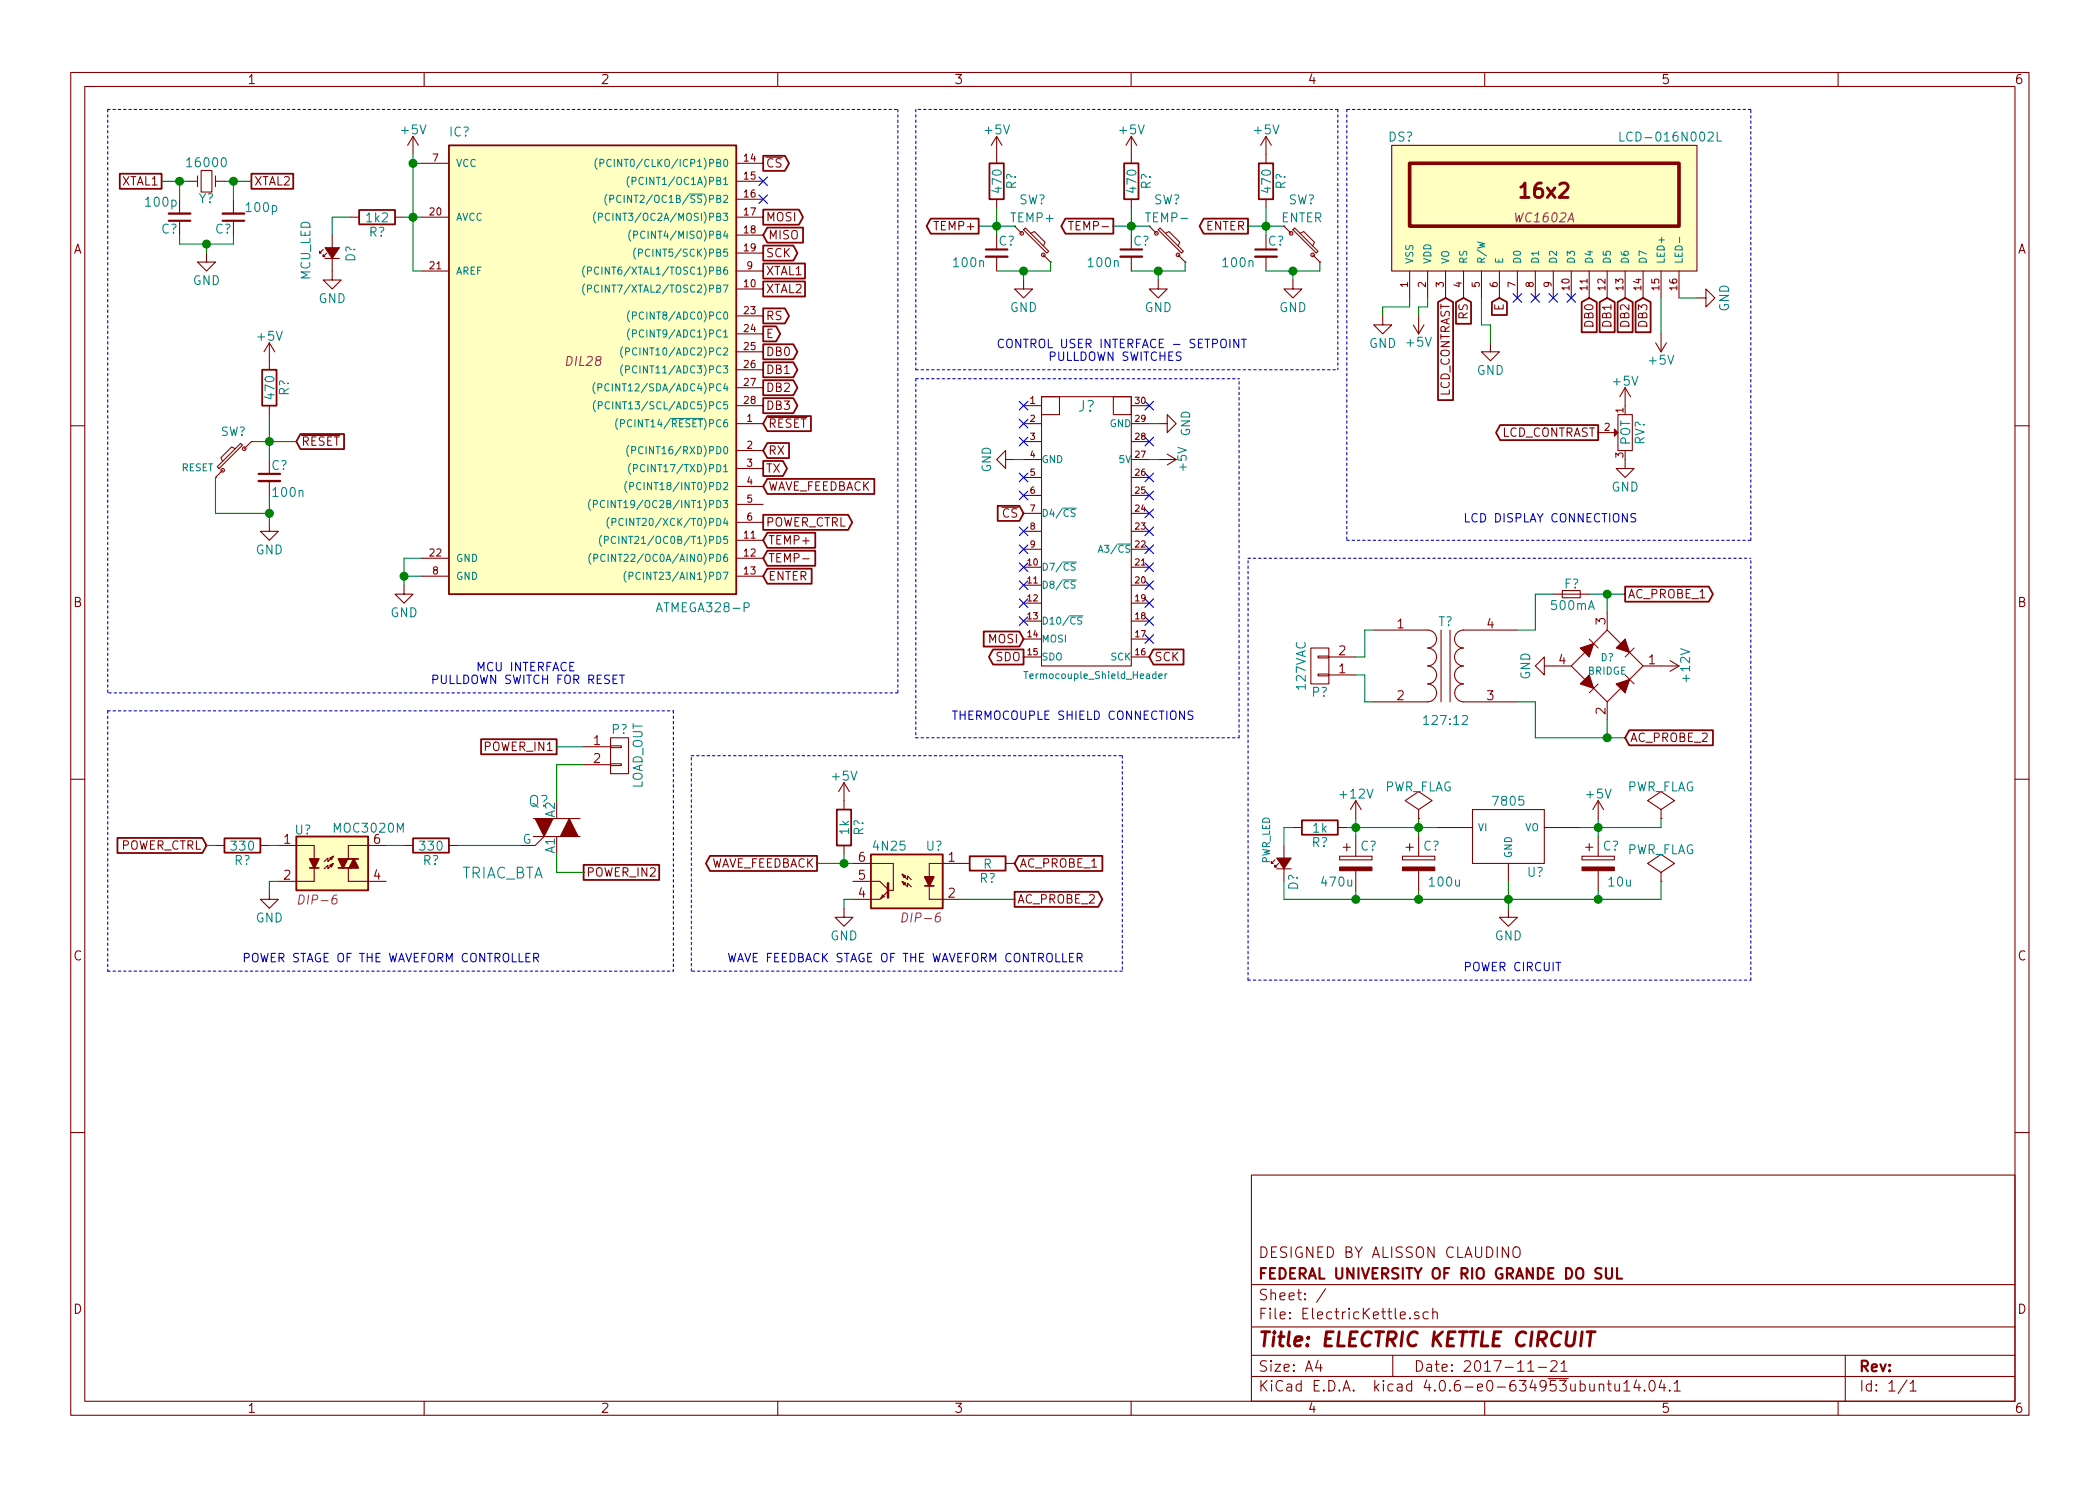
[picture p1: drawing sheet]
<svg xmlns="http://www.w3.org/2000/svg" width="297mm" height="210mm" viewBox="0 0 297 210" stroke-linecap="round" stroke-linejoin="round" font-family="sans-serif">
<g fill="none" stroke="#840000" stroke-width=".15">
<path d="M10 10.3h277v189.9h-277zM12 12.2h273v186.1h-273zM58.4 19.3l-.7 1.3M58.4 19.3v2.5M58.4 19.3l.8 1.3M60 10.3v1.9M110 10.3v1.9M141 19.3v3.8M141 19.3l-.8 1.3M141 19.3l.7 1.3M160 10.3v1.9M160 19.3v3.8"/>
<path d="M160 19.3l-.7 1.3M160 19.3l.8 1.3M179.1 19.3v3.8M179.1 19.3l-.8 1.3M179.1 19.3l.7 1.3M210 10.3v1.9M260 10.3v1.9M25.4 28.2v2M26.7 25.6h1.2M27.9 24.9v1.5M28.4 24.1h1.6v3.1h-1.6zM29.2 35.8v1.3h1.3l-1.3 1.2-1.3-1.2h1.3"/>
<path d="M30.5 24.9v1.5M30.5 25.6h1.2M33 28.2v2M45.7 35.3l-.5 .5v-.2v.2h.3M46 36.6h2M46.2 35.8l-.5 .5v-.2v.2h.3M47 36.6v3h1.3l-1.3 1.3-1.3-1.3h1.3M47 33.3v1.7M49.5 30.7h1.3M55.9 30.7h1.2M59.7 30.7h3.8M59.7 23.1h3.8"/>
<path d="M59.7 38.3h3.8M104.1 25.6h3.8M104.1 30.7h3.8M104.1 23.1h3.8M104.1 38.3h3.8M104.1 28.2h3.8M104.1 33.3h3.8M104.1 35.8h3.8M141 28.2v1.3M141 36.3v2M143.5 32l1 1M144.8 32.5l.2-.2 3.3 3.3-.2 .2z"/>
<path d="M144.8 39.6v1.3h1.2l-1.2 1.3-1.3-1.3h1.3M145.8 33l.5-.2 1.5 1.5-.2 .5M147.6 36.1l1 1M148.6 37.1h.1M151.1 31.3h.7M160 28.2v1.3M160 36.3v2M162.6 32l1 1M163.8 39.6v1.3h1.3l-1.3 1.3-1.2-1.3h1.2M164.1 32.3l3.3 3.3-.3 .2-3.3-3.3zM164.8 33l.6-.2 1.5 1.5-.3 .5M166.6 36.1l1 1"/>
<path d="M167.6 37.1h.1M179.1 28.2v1.3M179.1 36.3v2M181.6 32l1 1M182.9 32.5l.2-.2 3.3 3.3-.2 .2zM182.9 39.6v1.3h1.2l-1.2 1.3-1.3-1.3h1.3M183.9 33l.5-.2 1.5 1.5-.2 .5M185.7 36.1l1 1M186.7 37.1h.1M196.8 20.6h43.2v17.7h-43.2zM199.4 38.3v3.9M201.9 38.3v3.9"/>
<path d="M204.5 38.3v3.9M207 38.3v3.9M209.5 38.3v3.9M212.1 38.3v3.9M214.6 38.3v3.9M217.2 38.3v3.9M219.7 38.3v3.9M222.2 38.3v3.9M224.8 38.3v3.9M227.3 38.3v3.9M229.9 38.3v3.9M232.4 38.3v3.9"/>
<path d="M234.9 38.3v3.9M237.5 38.3v3.9M38.1 48.5v3.8M38.1 57.4v1.3M38.1 48.5l-.8 1.3M38.1 48.5l.8 1.3M104.1 57.4h3.8M104.1 59.9h3.8M104.1 40.9h3.8M104.1 44.7h3.8M104.1 47.2h3.8M104.1 49.8h3.8"/>
<path d="M104.1 52.3h3.8M104.1 54.9h3.8M108.7 59.1h5.4M144.8 57.4h2.5M144.8 59.9h2.5M147.3 56.1h12.7v38.1h-12.7zM147.3 56.1h2.6v2.6h-2.6zM157.5 56.1h2.5v2.6h-2.5zM160 57.4h2.6M160 59.9h2.6M163.8 59.9h1.3v-1.2l1.3 1.2-1.3 1.3v-1.3M195.6 44.7v1.3h1.2l-1.2 1.2-1.3-1.2h1.3"/>
<path d="M199.9 46l.8 1.2M200.7 44.7v2.5M201.4 46l-.7 1.2M210.8 48.5v1.3h1.3l-1.3 1.2-1.3-1.2h1.3M228.9 58.7h2v5h-2zM229.9 54.9v3.8M229.9 54.9l.7 1.2M229.9 54.9l-.8 1.2M234.2 48.5l.7 1.3M234.9 47.2v2.6M235.7 48.5l-.8 1.3M240 42.2h1.3v-1.3l1.3 1.3-1.3 1.2v-1.2"/>
<path d="M10 60.2h2M30.5 67.6h.1M31.5 66.5l-1 1.1M33.3 63.5l-.5-.3-1.6 1.6 .3 .5M34 62.7l.3 .3-3.3 3.3-.3-.3zM35.6 62.5l-1.1 1M35.6 62.5h.1M38.1 73.9v1.3h1.3l-1.3 1.2-1.3-1.2h1.3M38.1 68.1v2M42.6 61.6h5.5M59.7 79h3.8M104.1 63.7h3.8"/>
<path d="M104.1 66.3h3.8M104.1 68.8h3.8M104.1 71.4h3.8M104.1 73.9h3.8M104.1 76.4h3.8M104.1 79h3.8M113.5 79.1h1M142.2 65v-1.3l-1.2 1.3 1.2 1.3v-1.3h1.3M144.8 62.5h2.5M144.8 65h2.5M144.8 67.6h2.5M144.8 70.1h2.5"/>
<path d="M144.8 72.6h2.5M144.8 75.2h2.5M144.8 77.7h2.5M160 62.5h2.6M160 65h2.6M160 67.6h2.6M160 70.1h2.6M160 72.6h2.6M160 75.2h2.6M160 77.7h2.6M163.8 65h2.6M165.1 64.3l1.3 .7"/>
<path d="M166.4 65l-1.3 .8M226.1 61.2h2.5M229.9 65v1.3h-1.3l1.3 1.3 1.2-1.3h-1.2M285 60.2h2M57.1 82.8v1.3h1.3l-1.3 1.2-1.2-1.2h1.2M59.7 81.5h3.8M104.1 81.5h3.8M144.8 93h2.5M144.8 80.3h2.5M144.8 82.8h2.5M144.8 85.3h2.5M144.8 87.9h2.5"/>
<path d="M144.8 90.4h2.5M160 93h2.6M160 80.3h2.6M160 82.8h2.6M160 85.3h2.6M160 87.9h2.6M160 90.4h2.6M185.4 91.7h2.6v5.1h-2.6zM186.4 92.8h1.6v.3h-1.6zM186.4 95.4h1.6v.2h-1.6zM188 95.5h3.8M188 93h3.8"/>
<path d="M194.3 89.1h7.6a1.27 1.27 0 0 1 1.3 1.3 1.27 1.27 0 0 1-1.3 1.3 1.27 1.27 0 0 1 1.3 1.3 1.27 1.27 0 0 1-1.3 1.2 1.27 1.27 0 0 1 1.3 1.3 1.27 1.27 0 0 1-1.3 1.3 1.27 1.27 0 0 1 1.3 1.2 1.27 1.27 0 0 1-1.3 1.3h-7.6M203.8 89.1v10.2M205.1 89.1v10.2M214.6 89.1h-7.6a1.27 1.27 0 0 0-1.3 1.3 1.27 1.27 0 0 0 1.3 1.3 1.27 1.27 0 0 0-1.3 1.3 1.27 1.27 0 0 0 1.3 1.2 1.27 1.27 0 0 0-1.3 1.3 1.27 1.27 0 0 0 1.3 1.3 1.27 1.27 0 0 0-1.2 1.2 1.27 1.27 0 0 0 1.2 1.3h7.6M218.4 94.2v-1.2l-1.2 1.2 1.2 1.3v-1.3h3.8M219.7 84.1h5.1M221 83.6h2.5v1h-2.5zM227.3 89.1l5.1 5.1-5.1 5.1-5.1-5.1zM227.3 86.6v2.5M227.3 99.3v2.5M232.4 94.2h5.1M236.2 93.5l1.3 .7"/>
<path d="M237.5 94.2l-1.3 .8M10 110.3h2M30.5 119.6h1.2M36.8 119.6h1.3M39.4 119.6h5v1.9M54.6 119.6h-5.3v1.9M57.1 119.6h1.3M63.5 119.6h1.3M75.4 115.8h6.6M75.4 118.4h6.6M77 118.4l-1.3 1.2h-.3M82.5 105.7h3.9"/>
<path d="M82.5 108.2h3.9M86.4 108.1h1.5v.2h-1.5zM86.4 105.5h1.5v.3h-1.5zM86.4 104.4h2.5v5.1h-2.5zM119.4 110.7v3.8M119.4 119.6v1.3M119.4 110.7l-.8 1.3M119.4 110.7l.7 1.3M181.6 119.6v1.8M182.9 117.1h1.2M189.2 117.1h1.3M190 119.9h1"/>
<path d="M190.5 119.4v1M191.8 113.3v2.5M191.8 118.4v2.8M191.8 113.3l-.8 1.2M191.8 113.3l.7 1.2M198.9 119.9h1M199.4 119.4v1M200.7 115.8h.1M200.7 114.5l1.9-1.2-1.9-1.3-1.9 1.3 1.9 1.2v1.3M200.7 118.4v2.8M203.2 117.1h5.1M208.3 114.5h10.1v7.7h-10.1z"/>
<path d="M218.4 117.1h5.1M224.3 119.9h1M224.8 119.4v1M226.1 113.3v2.5M226.1 118.4v2.8M226.1 113.3l-.8 1.2M226.1 113.3l.7 1.2M234.9 115.8h.1M234.9 114.5l2-1.2-2-1.3-1.9 1.3 1.9 1.2v1.3M285 110.3h2M38.1 126v1.2h1.3l-1.3 1.3-1.3-1.3h1.3M44.4 122.8v1.9h-5"/>
<path d="M46.6 121.4l.5-.2-.2 .5zM47.1 121.2l-.7 .7v-.5l-.6 .5M47.1 122.2l-.2 .5-.3-.3 .5-.2-.7 .7v-.5l-.6 .5M49.3 122.8v1.9h5.3M119.4 128.5v1.3h1.2l-1.2 1.3-1.3-1.3h1.3M120.6 122.2h5.8v3.8h-.7M120.6 124.7h3.9l1.1 1.2M124.8 126.6l.3 .3-.5 .2zM125.6 126.1l-1.1 1.1h-3.9M127.6 123.7l.8 .8v-.6l.5 .6M127.6 123.7l.5 .2-.2 .3zM127.6 124.7l.3 .5 .2-.2-.5-.3 .8 .8v-.5l.5 .5"/>
<path d="M137.2 122.2h-5.8v5h4.5M142.2 122.2h1.3M180.3 121.7l-.5 .5v-.3v.3h.3M180.6 122.9h2M180.8 122.2l-.5 .5v-.3v.3h.3M181.6 122.9v1.8M189.5 121.2v.5zM189.5 121.7h4.6zM189.5 121.2h4.6zM191.8 123.2v2.8M194.1 121.2v.5zM198.4 121.2v.5z"/>
<path d="M198.4 121.7h4.5zM198.4 121.2h4.5zM200.7 123.2v2.8M202.9 121.2v.5zM213.4 128.5v1.3h1.2l-1.2 1.3-1.3-1.3h1.3M213.4 122.2v2.5M223.8 121.2v.5zM223.8 121.7h4.5zM223.8 121.2h4.5zM226.1 123.2v2.8M228.3 121.2v.5zM234.9 124.7h.1"/>
<path d="M234.9 123.4l2-1.2-2-1.3-1.9 1.3 1.9 1.2v1.3M10 160.2h2M177 166.3h108v32h-108zM214.1 176.7l.3-.3a.53 .53 0 0 1 .6 .5v.5a.51 .51 0 0 1-.8 .4 1.05 1.05 0 0 1-.1-1.1zM285 160.2h2M60 198.3v1.9M110 198.3v1.9M160 198.3v1.9M177 194.8h108M177 191.8h108M177 187.8h108M177 181.8h108"/>
<path d="M186.4 192.5l-.3 1h.9M186.8 193v1M187.5 182.3l-1.3 2M197 191.8v3M199.4 186.5h.1l-.1 .1v-.1v.1M200.7 185.7a.37 .37 0 0 0-.6 .1v.1a.54 .54 0 0 0 .6 .3v.1v.2l-.2 .1-.4-.1M202 185.7l-.4-.1-.3 .3 .1 .6 .2 .1 .4-.1M202.7 185.7a.38 .38 0 0 1 .6 .1v.8M202.7 185.1v1.5M210 198.3v1.9M216.1 194h.9M217.6 193.5h1.1"/>
<path d="M219.4 192.7l.2-.2 .5 .1a.37 .37 0 0 1 .1 .6l-.9 .8h.9M220.8 193l.4-.5v1.5M220.8 194h.9M226.2 196a.38 .38 0 0 1 .6 0v.8M226.2 195.8v1M227.4 195.8h.5M227.6 195.3v1.3l.2 .2h.1M228.4 195.8l.1 .9a.4 .4 0 0 0 .6 0M229.1 195.8v1M229.7 195.8l.4-.5v1.5M229.7 196.8h.9M231.5 195.2l-.4 1.1h1"/>
<path d="M231.8 195.8v1M232.6 196.7h.1l-.1 .1-.1-.1h.1v.1M233.4 195.5a.35 .35 0 0 1 .4-.2 .35 .35 0 0 1 .2 .3 .77 .77 0 0 1-.4 1.2 .9 .9 0 0 1-.2-1.3zM235 195.2l-.3 1.1h.9M235.4 195.8v1M236.2 196.7v.1l-.1-.1h.1v.1M236.8 195.8l.4-.5v1.5M236.8 196.8h.9M260 198.3v1.9M261 191.8v6.5M269.7 195.2l-1.2 2M270.2 195.8l.4-.5v1.5"/>
<path d="M270.2 196.8h.8"/>
<circle cx="144.5" cy="33" r=".25"/>
<circle cx="147.6" cy="36.1" r=".25"/>
<circle cx="163.6" cy="33" r=".25"/>
<circle cx="166.6" cy="36.1" r=".25"/>
<circle cx="182.6" cy="33" r=".25"/>
<circle cx="185.7" cy="36.1" r=".25"/>
<circle cx="31.5" cy="66.5" r=".25"/>
<circle cx="34.5" cy="63.5" r=".25"/>
</g>
<path d="M224.5 188.4h1.1M225 188.4l-.2 2" fill="none" stroke="#840000" stroke-width=".41"/>
<path d="M23.9 31.2h3M31.5 31.2h3M139.4 35.3h3.1M158.5 35.3h3M177.5 35.3h3.1M36.6 67.1h3M227.2 179.4v1.2l.2 .3h.3l.3-.3v-1.2M228.7 179.4v1.5h.7" fill="none" stroke="#840000" stroke-width=".3"/>
<g fill="#ffffc2" stroke="#ffffc2" stroke-width=".14">
<path d="M123.2 120.9h10.1v7.6h-10.1z"/>
<path d="M41.9 118.4h10.2v7.6h-10.2z"/>
<path d="M196.8 20.6h43.2v17.7h-43.2z"/>
<path d="M63.5 20.6h40.6v63.5h-40.6z"/>
</g>
<g fill="none" stroke="#840000" stroke-width=".25">
<path d="M16.9 24.6h6v2.1h-6zM35.6 24.6h5.9v2.1h-5.9zM50.8 29.7h5.1v2h-5.1zM63.5 20.6h40.6v63.5h-40.6zM107.9 37.3h6v2.1h-6zM107.9 39.8h6v2.2h-6zM107.9 34.7h4.3l.6 1.1-.6 1.1h-4.3zM107.9 29.7h5.1l.6 1-.6 1.1h-5.1zM107.9 22h3.1l.6 1.1-.6 1.1h-3.1zM108.5 32.2h5.1v2.1h-5.1l-.6-1zM131.6 30.9h6.8v2.2h-6.8l-.5-1.1zM140 23.1h2v5.1h-2z"/>
<path d="M150.7 30.9h6.8v2.2h-6.8l-.6-1.1zM159 23.1h2v5.1h-2zM170.3 30.9h6.2v2.2h-6.2l-.6-1.1zM178.1 23.1h2v5.1h-2zM37.1 52.3h2v5.1h-2zM107.9 43.6h3.1l.6 1.1-.6 1.1h-3.1zM107.9 46.2h1.9l.6 1-.6 1.1h-1.9zM107.9 48.7h4.3l.6 1.1-.6 1h-4.3zM107.9 51.3h4.3l.6 1-.6 1.1h-4.3zM107.9 53.8h4.3l.6 1.1-.6 1h-4.3zM107.9 56.3h4.3l.6 1.1-.6 1.1h-4.3zM108.5 58.9h6.2v2.1h-6.2l-.6-1.1z"/>
<path d="M203.4 42.7l1.1-.5 1 .5v13.9h-2.1zM205.9 42.7l1.1-.5 1.1 .5v3.1h-2.2zM211 42.7l1.1-.5 1.1 .5v1.9h-2.2zM223.7 42.7l1.1-.5 1.1 .5v4.3h-2.2zM226.3 42.7l1-.5 1.1 .5v4.3h-2.1zM228.8 42.7l1.1-.5 1 .5v4.3h-2.1zM231.3 42.7l1.1-.5 1.1 .5v4.3h-2.2zM42.5 61.4h6.2v2.1h-6.2l-.6-1zM107.9 72.8h12.1l.5 1.1-.5 1.1h-12.1zM107.9 65.2h2.8l.6 1.1-.6 1.1h-2.8zM108.5 67.8h15.2v2.1h-15.2l-.6-1.1zM108.5 62.7h3.1v2.1h-3.1l-.6-1.1z"/>
<path d="M108.5 75.4h6.8v2.1h-6.8l-.6-1.1zM108.5 77.9h6.8v2.2h-6.8l-.6-1.1zM141.1 71.6h3.1l.6 1-.6 1.1h-3.1zM212.2 60.1h13.9v2.2h-13.9l-.6-1.1zM108.5 80.5h6.3v2.1h-6.3l-.6-1.1zM139.1 89.4h5.1l.6 1-.6 1.1h-5.1zM140.5 91.9h4.3v2.1h-4.3l-.6-1zM163.1 91.9h4.3v2.1h-4.3l-.5-1zM229.9 83h11.8l.6 1.1-.6 1h-11.8zM16.6 118.6h12l.6 1-.6 1.1h-12zM31.7 118.6h5.1v2h-5.1zM41.9 118.4h10.2v7.6h-10.2z"/>
<path d="M58.4 118.6h5.1v2h-5.1zM68 104.6h10.7v2.1h-10.7zM118.4 114.5h2v5.1h-2zM184.1 116.1h5.1v2h-5.1zM230.5 103.3h11.8v2.2h-11.8l-.6-1.1zM43.8 122.8h1.3M47.9 122.8h1.8M48.9 121.5h1.8M82.5 122.4h10.7v2.1h-10.7zM100.4 121.1h15.2v2.1h-15.2l-.6-1zM123.2 120.9h10.1v7.6h-10.1zM130.8 125.3h1.3"/>
<path d="M137.2 121.2h5v2h-5zM143.5 126.2h11.8l.6 1-.6 1.1h-11.8zM144.1 121.1h11.8v2.1h-11.8l-.6-1z"/>
</g>
<path d="M125.6 125v2" fill="none" stroke="#840000" stroke-width=".36"/>
<g fill="#840000" stroke="#840000" stroke-width=".25">
<path d="M130.8 124.1h1.3l-.7 1.2z"/>
<path d="M43.8 121.5h1.3l-.7 1.3z"/>
<path d="M47.9 121.5h1.2l-.6 1.3z"/>
<path d="M50 121.5l.7 1.3h-1.3z"/>
</g>
<path d="M42.4 126.6a.6 .6 0 0 1 .6 .4 .6 .6 0 0 1-.2 .7l-.3 .2h-.3zM127.7 129.2a.6 .6 0 0 1 .7 .3 .6 .6 0 0 1-.2 .7l-.3 .2h-.3z" fill="none" stroke="#840084" stroke-width=".15"/>
<path d="M224.8 90.4l1.3 1.3M226.1 96.8l-1.3 1.2M229.9 95.5l1.2 1.3M231.1 91.7l-1.2 1.3" fill="none" stroke="#840000" stroke-width=".14"/>
<g fill="#840000" stroke="#840000" stroke-width=".15">
<path d="M228.6 96.8l1.9-.7-.6 1.9z"/>
<path d="M228.6 91.7l1.3-1.3 .6 1.9z"/>
<path d="M223.5 96.8l1.3-1.3 .6 1.9z"/>
<path d="M223.5 91.7l1.9-.6-.6 1.9z"/>
<path d="M80.5 115.8l1.3 2.6h-2.6z"/>
<path d="M75.7 115.8h2.5l-1.2 2.6z"/>
<path d="M46 35h2l-1 1.6z"/>
<path d="M228.3 60.7l.6 .5-.6 .5z"/>
<path d="M189.5 122.7h4.6v.5h-4.6z"/>
<path d="M198.4 122.7h4.5v.5h-4.5z"/>
<path d="M223.8 122.7h4.5v.5h-4.5z"/>
<path d="M180.6 121.4h2l-1 1.5z"/>
</g>
<g fill="none" stroke="#008484" stroke-width=".15">
<path d="M229.1 18.7v1.3h.6M242.9 18.7v1.3h.6M82.7 37.6a1.2 1.2 0 0 0 0 1.6M83.1 38.3h.5l.1-.2-.1-.3h-.5v1M84.3 30a1.2 1.2 0 0 0 0 1.6M84.5 22.4a1.2 1.2 0 0 0 0 1.5M84.7 30.7h.4l.1-.2-.1-.3h-.4v1M84.9 23.1l.4-.1 .1-.1-.1-.3-.4-.1v1.1M85.9 27.5a1.2 1.2 0 0 0 0 1.5M86.2 30.3a.4 .4 0 0 0-.5 0 .4 .4 0 0 0-.1 .5 .37 .37 0 0 0 .2 .3 .37 .37 0 0 0 .4 0M86.3 28.2l.4-.1 .1-.1-.1-.3-.4-.1v1M86.4 22.7a.4 .4 0 0 0-.5-.1 .4 .4 0 0 0-.1 .5 .37 .37 0 0 0 .2 .4 .37 .37 0 0 0 .4 0"/>
<path d="M87.8 27.7a.4 .4 0 0 0-.5 0 .4 .4 0 0 0-.1 .5 .37 .37 0 0 0 .2 .4 .37 .37 0 0 0 .4-.1M89 24.9a1.2 1.2 0 0 0 0 1.6M89.2 32.6a1.2 1.2 0 0 0 0 1.5M89.4 25.6h.5l.1-.2-.1-.3h-.5v1M89.6 33.2h.5l.1-.2-.1-.2-.5-.1v1M89.9 35.1a1.2 1.2 0 0 0 0 1.5M90.3 35.8l.5-.1 .1-.1-.1-.3-.5-.1v1.1M237.6 33.6v.7M82.7 40.2a1.2 1.2 0 0 0 0 1.5M83.1 40.9l.5-.1 .1-.1-.1-.3-.5-.1v1M84.2 54.1a1.2 1.2 0 0 0 0 1.6M84.2 56.7a1.2 1.2 0 0 0 0 1.5"/>
<path d="M84.6 54.8h.5v-.2v-.2l-.5-.1v1M84.6 57.4l.5-.1 .1-.1-.1-.3-.5-.1v1.1M86.2 54.4a.4 .4 0 0 0-.5 0 .4 .4 0 0 0-.2 .5 .37 .37 0 0 0 .2 .4 .37 .37 0 0 0 .5-.1M86.2 56.9a.4 .4 0 0 0-.5 0 .4 .4 0 0 0-.1 .5 .37 .37 0 0 0 .2 .4 .37 .37 0 0 0 .4 0M87.4 59.2a1.2 1.2 0 0 0 0 1.6M87.8 59.9h.5v-.2v-.3h-.5v1M88.1 49.1a1.2 1.2 0 0 0 0 1.5M88.1 51.6a1.2 1.2 0 0 0 0 1.6M88.5 49.8l.5-.1 .1-.2-.1-.2-.5-.1v1M88.5 52.3l.5-.1 .1-.1-.1-.3h-.5v1M89.1 44a1.2 1.2 0 0 0 0 1.5M89.1 46.5a1.2 1.2 0 0 0 0 1.6"/>
<path d="M89.5 44.7l.4-.1 .1-.1-.1-.3-.4-.1v1.1M89.5 47.2h.4l.1-.2-.1-.3h-.4v1M94.9 59.2h4.5M83.5 70.7a1.2 1.2 0 0 0 0 1.5M83.6 78.3a1.2 1.2 0 0 0 0 1.5M83.9 71.3h.5l.1-.2-.1-.2-.5-.1v1M84 79l.5-.1 .1-.1-.1-.3-.5-.1v1M85.1 75.7a1.2 1.2 0 0 0 0 1.6M85.5 76.4h.5l.1-.2-.1-.3h-.5v1M85.5 70.9a.4 .4 0 0 0-.5 0 .4 .4 0 0 0-.1 .5 .37 .37 0 0 0 .2 .4 .37 .37 0 0 0 .4-.1M85.6 78.5a.4 .4 0 0 0-.5 0 .4 .4 0 0 0-.1 .5 .37 .37 0 0 0 .1 .4 .37 .37 0 0 0 .5-.1M86.2 73.2a1.2 1.2 0 0 0 0 1.5"/>
<path d="M86.6 73.9l.4-.1 .1-.1-.1-.3-.4-.1v1.1M87.1 76a.4 .4 0 0 0-.5 0 .4 .4 0 0 0-.1 .5 .37 .37 0 0 0 .1 .4 .37 .37 0 0 0 .5-.1M88.1 73.5a.4 .4 0 0 0-.5-.1 .4 .4 0 0 0-.1 .5 .37 .37 0 0 0 .2 .4 .37 .37 0 0 0 .4 0M88.7 68.1a1.2 1.2 0 0 0 0 1.6M89 63a1.2 1.2 0 0 0 0 1.6M89.1 68.8h.5v-.2v-.3h-.5v1M89.2 65.6a1.2 1.2 0 0 0 0 1.5M89.4 63.7h.4l.1-.2-.1-.3h-.4v1M89.6 66.3l.5-.1 .1-.1-.1-.3-.5-.1v1M150.3 71.9h1.9M150.3 79.5h1.9M152.1 72.1h-.4l-.2 .2 .1 .2 .4 .2 .1 .2-.2 .2-.4-.1"/>
<path d="M152.1 79.8l-.4-.1-.2 .2 .1 .2 .4 .2 .1 .2-.2 .2-.4-.1M155.3 78.2l.4-1 .3 1M155.4 77.9h.5M88.6 80.8a1.2 1.2 0 0 0 0 1.6M89 81.5h.5v-.2v-.3h-.5v1M144.8 95h.6M150.3 82.1h1.9M151.3 87.1h1.9M152.1 82.3l-.4-.1-.2 .2 .1 .3 .4 .1 .1 .3-.2 .1h-.4M153 87.4l-.4-.1-.2 .2 .1 .3 .5 .1v.2l-.2 .2h-.4M163.9 95.7l.5-.1-.1-.2-.2-.1-.2 .2 .1 .5h.3M164.8 95.3v.7"/>
<path d="M165.1 95.3l-.3 .2"/>
</g>
<path d="M23.9 30.2h3M31.5 30.2h3M139.4 36.3h3.1M158.5 36.3h3M177.5 36.3h3.1M36.6 68.1h3" fill="none" stroke="#840000" stroke-width=".33"/>
<g fill="none" stroke="#000084" stroke-width=".15">
<path d="M107.3 25l1.3 1.3M107.3 27.6l1.3 1.2M108.6 25l-1.3 1.3M108.6 27.6l-1.3 1.2M144.2 56.8l1.2 1.2M144.2 59.3l1.2 1.2M145.4 56.8l-1.2 1.2M145.4 59.3l-1.2 1.2M162 56.8l1.2 1.2M163.2 56.8l-1.2 1.2M214 41.5l1.2 1.3M215.2 41.5l-1.2 1.3"/>
<path d="M216.6 41.5l1.2 1.3M217.8 41.5l-1.2 1.3M219.1 41.5l1.2 1.3M220.3 41.5l-1.2 1.3M221.6 41.5l1.3 1.3M222.9 41.5l-1.3 1.3M144.2 61.9l1.2 1.2M144.2 66.9l1.2 1.3M144.2 69.5l1.2 1.2M144.2 74.6l1.2 1.2M144.2 77.1l1.2 1.2M144.2 79.6l1.2 1.3"/>
<path d="M145.4 61.9l-1.2 1.2M145.4 66.9l-1.2 1.3M145.4 69.5l-1.2 1.2M145.4 74.6l-1.2 1.2M145.4 77.1l-1.2 1.2M145.4 79.6l-1.2 1.3M162 79.6l1.2 1.3M162 77.1l1.2 1.2M162 74.6l1.2 1.2M162 72l1.2 1.2M162 69.5l1.2 1.2M162 66.9l1.2 1.3"/>
<path d="M162 61.9l1.2 1.2M163.2 61.9l-1.2 1.2M163.2 66.9l-1.2 1.3M163.2 69.5l-1.2 1.2M163.2 79.6l-1.2 1.3M163.2 77.1l-1.2 1.2M163.2 74.6l-1.2 1.2M163.2 72l-1.2 1.2M144.2 82.2l1.2 1.2M144.2 84.7l1.2 1.2M144.2 87.3l1.2 1.2M145.4 82.2l-1.2 1.2"/>
<path d="M145.4 84.7l-1.2 1.2M145.4 87.3l-1.2 1.2M162 89.8l1.2 1.2M162 87.3l1.2 1.2M162 84.7l1.2 1.2M162 82.2l1.2 1.2M163.2 89.8l-1.2 1.2M163.2 87.3l-1.2 1.2M163.2 84.7l-1.2 1.2M163.2 82.2l-1.2 1.2"/>
</g>
<g fill="none" stroke="#008400" stroke-width=".15">
<path d="M22.9 25.6h3.8M25.4 33.3v1.2h7.6v-1.2M25.4 25.6v2.6M29.2 34.5v1.3M31.7 25.6h3.9M33 25.6v2.6M49.5 30.7h-2.5v2.6M57.1 30.7h2.6M58.4 21.8v16.5h1.3M58.4 23.1h1.3M138.4 32h5.1M141 29.5v3.8"/>
<path d="M144.8 38.3v1.3M148.6 37.1v1.2h-7.6M157.5 32h5.1M160 29.5v3.8M163.8 38.3v1.3M167.6 37.1v1.2h-7.6M176.5 32h5.1M179.1 29.5v3.8M182.9 38.3v1.3M186.7 37.1v1.2h-7.6M38.1 58.7v6.3M162.6 59.9h1.2"/>
<path d="M199.4 42.2v1.2h-3.8v1.3M201.9 42.2v1.2h-1.2v1.3M209.5 42.2v3.8h1.3v2.5M234.9 42.2v5M237.5 42.2h2.5M30.5 67.6v5h7.6M35.6 62.5h6.3M38.1 70.1v3.8M59.7 79h-2.6v3.8M143.5 65h1.3M162.6 65h1.2M57.1 81.5h2.6"/>
<path d="M191.8 95.5h1.2v3.8h1.3M194.3 89.1h-1.3v3.9h-1.2M214.6 99.3h2.6v5.1h12.7M219.7 84.1h-2.5v5h-2.6M224.8 84.1h5.1M227.3 84.1v2.5M29.2 119.6h1.3M38.1 119.6h1.3M54.6 119.6h2.5M64.8 119.6h8.9M78.7 105.7h3.8M82.5 108.2h-3.8v5.1"/>
<path d="M182.9 117.1h-1.3v2.5M190.5 117.1h12.7M191.8 115.8v2.6M200.7 115.8v2.6M226.1 115.8v2.6M227.3 101.8v2.6M234.9 115.8v1.3h-11.4M39.4 124.7h-1.3v1.3M78.7 120.9v2.5h3.8M115.6 122.2h5M119.4 120.9v1.3M120.6 127.2h-1.2v1.3"/>
<path d="M135.9 127.2h7.6M181.6 124.7v2.5h53.3v-2.5M191.8 126v1.2M200.7 126v1.2M213.4 124.7v3.8M226.1 126v1.2"/>
</g>
<g fill="#008400" stroke="#008400" stroke-width=".25">
<circle cx="119.4" cy="122.2" r=".51"/>
<circle cx="57.2" cy="81.5" r=".51"/>
<circle cx="29.2" cy="34.5" r=".51"/>
<circle cx="25.4" cy="25.6" r=".51"/>
<circle cx="33" cy="25.6" r=".51"/>
<circle cx="58.4" cy="23.1" r=".51"/>
<circle cx="58.4" cy="30.7" r=".51"/>
<circle cx="38.1" cy="62.5" r=".51"/>
<circle cx="38.1" cy="72.6" r=".51"/>
<circle cx="227.3" cy="84.1" r=".51"/>
<circle cx="227.3" cy="104.4" r=".51"/>
<circle cx="191.8" cy="117.1" r=".51"/>
<circle cx="200.7" cy="117.1" r=".51"/>
<circle cx="200.7" cy="127.2" r=".51"/>
<circle cx="213.4" cy="127.2" r=".51"/>
<circle cx="226.1" cy="117.1" r=".51"/>
<circle cx="226.1" cy="127.2" r=".51"/>
<circle cx="141" cy="32" r=".51"/>
<circle cx="144.8" cy="38.3" r=".51"/>
<circle cx="160" cy="32" r=".51"/>
<circle cx="163.8" cy="38.3" r=".51"/>
<circle cx="179.1" cy="32" r=".51"/>
<circle cx="182.9" cy="38.3" r=".51"/>
<circle cx="191.8" cy="127.2" r=".51"/>
</g>
<path d="M199.4 23.1h38.1v8.9h-38.1z" fill="none" stroke="#840000" stroke-width=".51"/>
<g fill="none" stroke="#0000c2" stroke-width=".15" stroke-dasharray=".3 .4">
<path d="M15.2 15.5h111.8M15.2 15.5v82.5M127 15.5v82.5M129.5 15.5v36.8M189.2 15.5v36.8M189.2 15.5h-59.7M190.5 15.5v60.9M247.6 15.5h-57.1M129.5 52.3h59.7M129.5 53.6h45.8M129.5 53.6v50.8M176.5 79h71.1"/>
<path d="M190.5 76.4h57.1M247.6 76.4v-60.9M127 98h-111.8M15.2 100.6v36.8M15.2 100.6h80M95.2 100.6v36.8M97.8 106.9h60.9M129.5 104.4h45.8M158.7 106.9v30.5M175.3 104.4v-50.8M15.2 137.4h80M97.8 137.4v-30.5"/>
<path d="M158.7 137.4h-60.9M176.5 138.7h71.1M176.5 138.7v-59.7M247.6 138.7v-59.7"/>
</g>
<g fill="none" stroke="#0000c2" stroke-width=".15">
<path d="M164.1 49.8v1.2M164.1 50.4h.7M164.8 49.8v1.2M165.3 50.4h.4M165.9 49.8h-.6v1.2h.6M167.1 49.9l-.5-.1-.2 .1v.4l.6 .2 .1 .3-.3 .2-.4-.1M175.2 48v1.2l-.7-1.2v1.2M175.6 48h.7M175.9 48v1.2M231.4 72.7h-.5l-.2 .1v.3l.6 .3 .1 .2-.3 .3-.4-.1M78.2 94.9l.4-1.2 .4 1.2M78.3 94.6h.6"/>
<path d="M80.1 93.8a.48 .48 0 0 0-.6 0 .48 .48 0 0 0-.2 .6 .44 .44 0 0 0 .3 .5 .44 .44 0 0 0 .5-.1M80.6 94.3h.4M81.2 93.7h-.6v1.2h.6M87.6 95.5h.7M88 95.5v1.2M168.7 100.7l-.4-.1-.2 .1v.4l.6 .2v.3l-.2 .2-.5-.1M75.5 135.5h.6l.1-.2-.1-.3-.2-.1h-.4v1.2M75.8 135.5l.4 .6M152.4 135.5h.6l.1-.2-.1-.3-.2-.1h-.4v1.2M152.7 135.5l.4 .6"/>
</g>
<g font-size="2.8" fill="#840000">
<text x="215.3" y="28">16x2</text>
<text x="178" y="190.5">Title: ELECTRIC KETTLE CIRCUIT</text>
</g>
<g font-size="2.1" fill="#008484">
<text x="152.4" y="58.3">J?</text>
<text x="74.7" y="114.1">Q?</text>
<text x="65.1" y="124.3">TRIAC_BTA</text>
</g>
<g font-size="2.1" fill="#840000">
<text x="178" y="178">DESIGNED BY ALISSON CLAUDINO</text>
<text x="178" y="184">Sheet: /</text>
<text x="178" y="181">FEDERAL UNIVERSITY OF RIO GRANDE DO SUL</text>
<text x="178" y="186.7">File: ElectricKettle.sch</text>
<text x="178" y="196.9">KiCad E.D.A. kicad 4.0.6-e0-634953ubuntu14.04.1</text>
<text x="178" y="194.1">Size: A4</text>
<text x="200" y="194.1">Date: 2017-11-21</text>
<text x="263" y="194.1">Rev:</text>
<text x="263" y="196.9">Id: 1/1</text>
</g>
<g font-size="1.8" fill="#840000">
<text x="35" y="11.9">1</text>
<text x="85" y="11.9">2</text>
<text x="135" y="11.9">3</text>
<text x="185" y="11.9">4</text>
<text x="235" y="11.9">5</text>
<text x="285" y="11.9">6</text>
<text x="10.4" y="35.9">A</text>
<text x="285.4" y="35.9">A</text>
<text x="10.4" y="85.9">B</text>
<text x="197.6" y="88.9">1</text>
<text x="210.3" y="88.9">4</text>
<text x="227.1" y="88.4" transform="rotate(-90 227.1 88.4)">3</text>
<text x="285.4" y="85.9">B</text>
<text x="189.4" y="95.2">1</text>
<text x="189.4" y="92.7">2</text>
<text x="220.5" y="94">4</text>
<text x="233.2" y="94">1</text>
<text x="197.6" y="99.1">2</text>
<text x="210.3" y="99.1">3</text>
<text x="227.1" y="101.1" transform="rotate(-90 227.1 101.1)">2</text>
<text x="84" y="105.4">1</text>
<text x="84" y="107.9">2</text>
<text x="40.2" y="119.4">1</text>
<text x="52.9" y="119.4">6</text>
<text x="40.2" y="124.5">2</text>
<text x="52.9" y="124.5">4</text>
<text x="121.4" y="124.5">5</text>
<text x="121.4" y="121.9">6</text>
<text x="134.1" y="121.9">1</text>
<text x="121.4" y="127">4</text>
<text x="134.1" y="127">2</text>
<text x="10.4" y="135.9">C</text>
<text x="285.4" y="135.9">C</text>
<text x="10.4" y="185.9">D</text>
<text x="285.4" y="185.9">D</text>
<text x="35" y="199.9">1</text>
<text x="85" y="199.9">2</text>
<text x="135" y="199.9">3</text>
<text x="185" y="199.9">4</text>
<text x="235" y="199.9">5</text>
<text x="285" y="199.9">6</text>
</g>
<g font-size="1.8" fill="#008484">
<text x="26.7" y="23.6">16000</text>
<text x="56.8" y="19">+5V</text>
<text x="63.6" y="19.3">IC?</text>
<text x="139.4" y="19">+5V</text>
<text x="158.4" y="19">+5V</text>
<text x="177.5" y="19">+5V</text>
<text x="196.4" y="20">DS?</text>
<text x="230" y="20">LCD-016N002L</text>
<text x="20.7" y="29.2">100p</text>
<text x="28.1" y="28.7">Y?</text>
<text x="35" y="30">100p</text>
<text x="141.7" y="27.1" transform="rotate(-90 141.7 27.1)">470</text>
<text x="143.7" y="26.8" transform="rotate(-90 143.7 26.8)">R?</text>
<text x="144.1" y="28.9">SW?</text>
<text x="160.7" y="27.1" transform="rotate(-90 160.7 27.1)">470</text>
<text x="162.8" y="26.8" transform="rotate(-90 162.8 26.8)">R?</text>
<text x="163.1" y="28.9">SW?</text>
<text x="179.8" y="27.1" transform="rotate(-90 179.8 27.1)">470</text>
<text x="181.8" y="26.8" transform="rotate(-90 181.8 26.8)">R?</text>
<text x="182.2" y="28.9">SW?</text>
<text x="22.8" y="33">C?</text>
<text x="30.4" y="33">C?</text>
<text x="51.9" y="31.4">1k2</text>
<text x="52.2" y="33.5">R?</text>
<text x="141.2" y="34.7">C?</text>
<text x="143.1" y="31.4">TEMP+</text>
<text x="160.3" y="34.7">C?</text>
<text x="162.4" y="31.4">TEMP-</text>
<text x="179.3" y="34.7">C?</text>
<text x="181.2" y="31.4">ENTER</text>
<text x="27.3" y="40.3">GND</text>
<text x="43.9" y="39.7" transform="rotate(-90 43.9 39.7)">MCU_LED</text>
<text x="50.2" y="37.1" transform="rotate(-90 50.2 37.1)">D?</text>
<text x="135" y="37.8">100n</text>
<text x="154.1" y="37.8">100n</text>
<text x="173.1" y="37.8">100n</text>
<text x="45" y="42.9">GND</text>
<text x="142.8" y="44.1">GND</text>
<text x="161.9" y="44.1">GND</text>
<text x="180.9" y="44.1">GND</text>
<text x="244.6" y="44.1" transform="rotate(-90 244.6 44.1)">GND</text>
<text x="36.5" y="48.2">+5V</text>
<text x="193.6" y="49.2">GND</text>
<text x="199" y="49">+5V</text>
<text x="208.9" y="53">GND</text>
<text x="233.3" y="51.6">+5V</text>
<text x="38.8" y="56.3" transform="rotate(-90 38.8 56.3)">470</text>
<text x="40.8" y="56" transform="rotate(-90 40.8 56)">R?</text>
<text x="228.2" y="54.6">+5V</text>
<text x="230.6" y="63" transform="rotate(-90 230.6 63)">POT</text>
<text x="232.6" y="63" transform="rotate(-90 232.6 63)">RV?</text>
<text x="38.4" y="66.5">C?</text>
<text x="38.7" y="70.3">100n</text>
<text x="227.9" y="69.5">GND</text>
<text x="36.1" y="78.4">GND</text>
<text x="221.3" y="83.3">F?</text>
<text x="55.2" y="87.3">GND</text>
<text x="93.3" y="86.6">ATMEGA328-P</text>
<text x="203.4" y="88.6">T?</text>
<text x="219.5" y="86.3">500mA</text>
<text x="184.7" y="97.6" transform="rotate(-90 184.7 97.6)">127VAC</text>
<text x="185.5" y="98.6">P?</text>
<text x="216.4" y="96.2" transform="rotate(-90 216.4 96.2)">GND</text>
<text x="239" y="96.3" transform="rotate(-90 239 96.3)">+12V</text>
<text x="86.5" y="103.8">P?</text>
<text x="201.7" y="102.6">127:12</text>
<text x="90.9" y="111.8" transform="rotate(-90 90.9 111.8)">LOAD_OUT</text>
<text x="117.8" y="110.4">+5V</text>
<text x="189.7" y="113">+12V</text>
<text x="195.7" y="112">PWR_FLAG</text>
<text x="211.4" y="114">7805</text>
<text x="224.5" y="113">+5V</text>
<text x="230" y="112">PWR_FLAG</text>
<text x="41.7" y="118.1">U?</text>
<text x="47.4" y="117.8">MOC3020M</text>
<text x="73.9" y="119.4">G</text>
<text x="78.5" y="115.7" transform="rotate(-90 78.5 115.7)">A2</text>
<text x="120.1" y="118.1" transform="rotate(-90 120.1 118.1)">1k</text>
<text x="122.1" y="118.2" transform="rotate(-90 122.1 118.2)">R?</text>
<text x="185.5" y="119.8">R?</text>
<text x="185.7" y="117.8">1k</text>
<text x="32.8" y="120.3">330</text>
<text x="33.1" y="122.4">R?</text>
<text x="59.5" y="120.3">330</text>
<text x="59.8" y="122.4">R?</text>
<text x="78.5" y="120.7" transform="rotate(-90 78.5 120.7)">A1</text>
<text x="123.7" y="120.3">4N25</text>
<text x="131" y="120.3">U?</text>
<text x="138.5" y="124.9">R?</text>
<text x="139.1" y="122.9">R</text>
<text x="183.6" y="126" transform="rotate(-90 183.6 126)">D?</text>
<text x="187.1" y="125.4">470u</text>
<text x="192.4" y="120.3">C?</text>
<text x="201.3" y="120.3">C?</text>
<text x="202.3" y="125.4">100u</text>
<text x="216" y="124">U?</text>
<text x="226.7" y="120.3">C?</text>
<text x="227.6" y="125.4">10u</text>
<text x="230" y="120.8">PWR_FLAG</text>
<text x="36.1" y="130.5">GND</text>
<text x="117.4" y="133">GND</text>
<text x="211.4" y="133">GND</text>
</g>
<g font-size="1.8" fill="#840084">
<text x="214.4" y="31.4">WC1602A</text>
<text x="80.1" y="51.8">DIL28</text>
<text x="42.7" y="128">DIP-6</text>
<text x="128" y="130.5">DIP-6</text>
</g>
<g font-size="1.7" fill="#840000">
<text x="108.4" y="23.7">CS</text>
<text x="17.2" y="26.2">XTAL1</text>
<text x="36" y="26.2">XTAL2</text>
<text x="108.4" y="31.3">MOSI</text>
<text x="108.7" y="33.9">MISO</text>
<text x="132.4" y="32.6">TEMP+</text>
<text x="151.9" y="32.6">TEMP-</text>
<text x="170.5" y="32.6">ENTER</text>
<text x="108.4" y="38.9">XTAL1</text>
<text x="108.4" y="41.5">XTAL2</text>
<text x="108.4" y="36.4">SCK</text>
<text x="108.4" y="45.3">RS</text>
<text x="108.4" y="47.8">E</text>
<text x="207.6" y="45.2" transform="rotate(-90 207.6 45.2)">RS</text>
<text x="212.7" y="44" transform="rotate(-90 212.7 44)">E</text>
<text x="225.4" y="46.2" transform="rotate(-90 225.4 46.2)">DB0</text>
<text x="227.9" y="46.2" transform="rotate(-90 227.9 46.2)">DB1</text>
<text x="230.5" y="46.2" transform="rotate(-90 230.5 46.2)">DB2</text>
<text x="233" y="46.2" transform="rotate(-90 233 46.2)">DB3</text>
<text x="108.4" y="50.4">DB0</text>
<text x="108.4" y="52.9">DB1</text>
<text x="108.4" y="55.4">DB2</text>
<text x="108.4" y="58">DB3</text>
<text x="205.1" y="56.5" transform="rotate(-90 205.1 56.5)">LCD_CONTRAST</text>
<text x="42.6" y="63.1">RESET</text>
<text x="108.7" y="60.5">RESET</text>
<text x="108.7" y="64.3">RX</text>
<text x="212.1" y="61.8">LCD_CONTRAST</text>
<text x="108.4" y="66.9">TX</text>
<text x="108.7" y="69.4">WAVE_FEEDBACK</text>
<text x="108.4" y="74.5">POWER_CTRL</text>
<text x="108.7" y="77">TEMP+</text>
<text x="141.7" y="73.2">CS</text>
<text x="108.7" y="79.6">TEMP-</text>
<text x="108.7" y="82.1">ENTER</text>
<text x="230.3" y="84.7">AC_PROBE_1</text>
<text x="139.8" y="91">MOSI</text>
<text x="140.8" y="93.5">SDO</text>
<text x="163.3" y="93.5">SCK</text>
<text x="68.5" y="106.2">POWER_IN1</text>
<text x="230.6" y="105">AC_PROBE_2</text>
<text x="16.8" y="120.2">POWER_CTRL</text>
<text x="83" y="124">POWER_IN2</text>
<text x="100" y="122.8">WAVE_FEEDBACK</text>
<text x="144.2" y="122.8">AC_PROBE_1</text>
<text x="143.9" y="127.8">AC_PROBE_2</text>
</g>
<g font-size="1.7" fill="#0000c2">
<text x="141" y="49.2">CONTROL USER INTERFACE - SETPOINT</text>
<text x="144.7" y="51">PULLDOWN SWITCHES</text>
<text x="207" y="73.9">LCD DISPLAY CONNECTIONS</text>
<text x="64.2" y="95">MCU INTERFACE</text>
<text x="61" y="96.8">PULLDOWN SWITCH FOR RESET</text>
<text x="134.6" y="101.8">THERMOCOUPLE SHIELD CONNECTIONS</text>
<text x="34.3" y="136.1">POWER STAGE OF THE WAVEFORM CONTROLLER</text>
<text x="102.9" y="136.1">WAVE FEEDBACK STAGE OF THE WAVEFORM CONTROLLER</text>
<text x="207" y="137.4">POWER CIRCUIT</text>
</g>
<g font-size="1.7" fill="#008484">
<text x="31.2" y="61.7">SW?</text>
<text x="168.3" y="61.7" transform="rotate(-90 168.3 61.7)">GND</text>
<text x="140.2" y="66.8" transform="rotate(-90 140.2 66.8)">GND</text>
<text x="167.8" y="66.5" transform="rotate(-90 167.8 66.5)">+5V</text>
</g>
<g font-size="1.4" fill="#840000">
<text x="61.2" y="22.9">7</text>
<text x="105.3" y="22.9">14</text>
<text x="105.3" y="25.4">15</text>
<text x="105.3" y="27.9">16</text>
<text x="60.8" y="30.5">20</text>
<text x="105.3" y="30.5">17</text>
<text x="105.3" y="33">18</text>
<text x="105.3" y="35.6">19</text>
<text x="60.8" y="38.1">21</text>
<text x="105.3" y="40.6">10</text>
<text x="105.7" y="38.1">9</text>
<text x="199.1" y="40.6" transform="rotate(-90 199.1 40.6)">1</text>
<text x="201.7" y="40.6" transform="rotate(-90 201.7 40.6)">2</text>
<text x="204.2" y="40.6" transform="rotate(-90 204.2 40.6)">3</text>
<text x="206.8" y="40.6" transform="rotate(-90 206.8 40.6)">4</text>
<text x="209.3" y="40.6" transform="rotate(-90 209.3 40.6)">5</text>
<text x="211.8" y="40.6" transform="rotate(-90 211.8 40.6)">6</text>
<text x="214.4" y="40.6" transform="rotate(-90 214.4 40.6)">7</text>
<text x="216.9" y="40.6" transform="rotate(-90 216.9 40.6)">8</text>
<text x="219.5" y="40.6" transform="rotate(-90 219.5 40.6)">9</text>
<text x="222" y="41" transform="rotate(-90 222 41)">10</text>
<text x="224.5" y="41" transform="rotate(-90 224.5 41)">11</text>
<text x="227.1" y="41" transform="rotate(-90 227.1 41)">12</text>
<text x="229.6" y="41" transform="rotate(-90 229.6 41)">13</text>
<text x="232.2" y="41" transform="rotate(-90 232.2 41)">14</text>
<text x="234.7" y="41" transform="rotate(-90 234.7 41)">15</text>
<text x="237.2" y="41" transform="rotate(-90 237.2 41)">16</text>
<text x="105.3" y="44.4">23</text>
<text x="105.3" y="47">24</text>
<text x="105.3" y="49.5">25</text>
<text x="105.3" y="52.1">26</text>
<text x="105.3" y="54.6">27</text>
<text x="105.3" y="57.1">28</text>
<text x="105.7" y="59.7">1</text>
<text x="145.7" y="57.1">1</text>
<text x="229.6" y="58.4" transform="rotate(-90 229.6 58.4)">1</text>
<text x="105.7" y="63.5">2</text>
<text x="226.9" y="61">2</text>
<text x="229.6" y="64.8" transform="rotate(-90 229.6 64.8)">3</text>
<text x="105.7" y="66">3</text>
<text x="105.7" y="68.6">4</text>
<text x="105.7" y="71.1">5</text>
<text x="105.3" y="76.2">11</text>
<text x="105.7" y="73.7">6</text>
<text x="60.8" y="78.7">22</text>
<text x="61.2" y="81.3">8</text>
<text x="105.3" y="78.7">12</text>
<text x="105.3" y="81.3">13</text>
</g>
<g font-size="1.4" fill="#008484">
<text x="64.5" y="23.6">VCC</text>
<text x="86.5" y="23.6">(PCINT0/CLKO/ICP1)PB0</text>
<text x="87.8" y="28.7">(PCINT2/OC1B/SS)PB2</text>
<text x="90.1" y="26.2">(PCINT1/OC1A)PB1</text>
<text x="64.5" y="31.2">AVCC</text>
<text x="86.1" y="31.2">(PCINT3/OC2A/MOSI)PB3</text>
<text x="90.4" y="33.8">(PCINT4/MISO)PB4</text>
<text x="64.5" y="38.9">AREF</text>
<text x="84.4" y="38.9">(PCINT6/XTAL1/TOSC1)PB6</text>
<text x="84.4" y="41.4">(PCINT7/XTAL2/TOSC2)PB7</text>
<text x="91" y="36.3">(PCINT5/SCK)PB5</text>
<text x="199.9" y="37.3" transform="rotate(-90 199.9 37.3)">VSS</text>
<text x="202.4" y="37.3" transform="rotate(-90 202.4 37.3)">VDD</text>
<text x="205" y="37.3" transform="rotate(-90 205 37.3)">VO</text>
<text x="207.5" y="37.3" transform="rotate(-90 207.5 37.3)">RS</text>
<text x="210.1" y="37.3" transform="rotate(-90 210.1 37.3)">R/W</text>
<text x="212.6" y="37.3" transform="rotate(-90 212.6 37.3)">E</text>
<text x="215.1" y="37.3" transform="rotate(-90 215.1 37.3)">D0</text>
<text x="217.7" y="37.3" transform="rotate(-90 217.7 37.3)">D1</text>
<text x="220.2" y="37.3" transform="rotate(-90 220.2 37.3)">D2</text>
<text x="222.8" y="37.3" transform="rotate(-90 222.8 37.3)">D3</text>
<text x="225.3" y="37.3" transform="rotate(-90 225.3 37.3)">D4</text>
<text x="227.8" y="37.3" transform="rotate(-90 227.8 37.3)">D5</text>
<text x="230.4" y="37.3" transform="rotate(-90 230.4 37.3)">D6</text>
<text x="232.9" y="37.3" transform="rotate(-90 232.9 37.3)">D7</text>
<text x="235.5" y="37.3" transform="rotate(-90 235.5 37.3)">LED+</text>
<text x="238" y="37.3" transform="rotate(-90 238 37.3)">LED-</text>
<text x="90.1" y="45.2">(PCINT8/ADC0)PC0</text>
<text x="90.1" y="47.7">(PCINT9/ADC1)PC1</text>
<text x="89.4" y="50.3">(PCINT10/ADC2)PC2</text>
<text x="89.4" y="52.8">(PCINT11/ADC3)PC3</text>
<text x="86" y="55.4">(PCINT12/SDA/ADC4)PC4</text>
<text x="86.1" y="57.9">(PCINT13/SCL/ADC5)PC5</text>
<text x="88.5" y="60.4">(PCINT14/RESET)PC6</text>
<text x="90.2" y="64.3">(PCINT16/RXD)PD0</text>
<text x="147.3" y="65.5">GND</text>
<text x="156.9" y="60.4">GND</text>
<text x="158.3" y="65.5">5V</text>
<text x="25.7" y="66.7">RESET</text>
<text x="85.8" y="71.9">(PCINT19/OC2B/INT1)PD3</text>
<text x="90.1" y="69.3">(PCINT18/INT0)PD2</text>
<text x="90.4" y="66.8">(PCINT17/TXD)PD1</text>
<text x="87.2" y="77">(PCINT21/OC0B/T1)PD5</text>
<text x="88.2" y="74.4">(PCINT20/XCK/T0)PD4</text>
<text x="147.3" y="73.1">D4/CS</text>
<text x="64.5" y="82">GND</text>
<text x="64.5" y="79.5">GND</text>
<text x="85.7" y="79.5">(PCINT22/OC0A/AIN0)PD6</text>
<text x="90" y="82">(PCINT23/AIN1)PD7</text>
<text x="147.3" y="80.7">D7/CS</text>
<text x="147.3" y="83.3">D8/CS</text>
<text x="155.9" y="78.2">A3/CS</text>
<text x="147.3" y="88.4">D10/CS</text>
<text x="147.3" y="90.9">MOSI</text>
<text x="147.3" y="93.4">SDO</text>
<text x="157.1" y="93.4">SCK</text>
<text x="224.6" y="95.4">BRIDGE</text>
<text x="226.4" y="93.5">D?</text>
<text x="145.4" y="96.1">Termocouple_Shield_Header</text>
<text x="209" y="117.6">VI</text>
<text x="215.6" y="117.6">VO</text>
<text x="179.6" y="122.2" transform="rotate(-90 179.6 122.2)">PWR_LED</text>
<text x="213.9" y="121.4" transform="rotate(-90 213.9 121.4)">GND</text>
</g>
<g font-size="1.2" fill="#840000">
<text x="145.7" y="59.7">2</text>
<text x="160.6" y="57.1">30</text>
<text x="160.6" y="59.7">29</text>
<text x="145.7" y="62.2">3</text>
<text x="145.7" y="64.8">4</text>
<text x="160.6" y="64.8">27</text>
<text x="160.6" y="62.2">28</text>
<text x="145.7" y="67.3">5</text>
<text x="145.7" y="69.8">6</text>
<text x="160.6" y="69.8">25</text>
<text x="160.6" y="67.3">26</text>
<text x="145.7" y="72.4">7</text>
<text x="145.7" y="74.9">8</text>
<text x="145.7" y="77.5">9</text>
<text x="160.6" y="77.5">22</text>
<text x="160.6" y="74.9">23</text>
<text x="160.6" y="72.4">24</text>
<text x="145.4" y="80">10</text>
<text x="145.4" y="82.5">11</text>
<text x="160.6" y="82.5">20</text>
<text x="160.6" y="80">21</text>
<text x="145.4" y="85.1">12</text>
<text x="145.4" y="87.6">13</text>
<text x="160.6" y="87.6">18</text>
<text x="160.6" y="85.1">19</text>
<text x="145.4" y="90.2">14</text>
<text x="145.4" y="92.7">15</text>
<text x="160.6" y="92.7">16</text>
<text x="160.6" y="90.2">17</text>
</g>
</svg>
